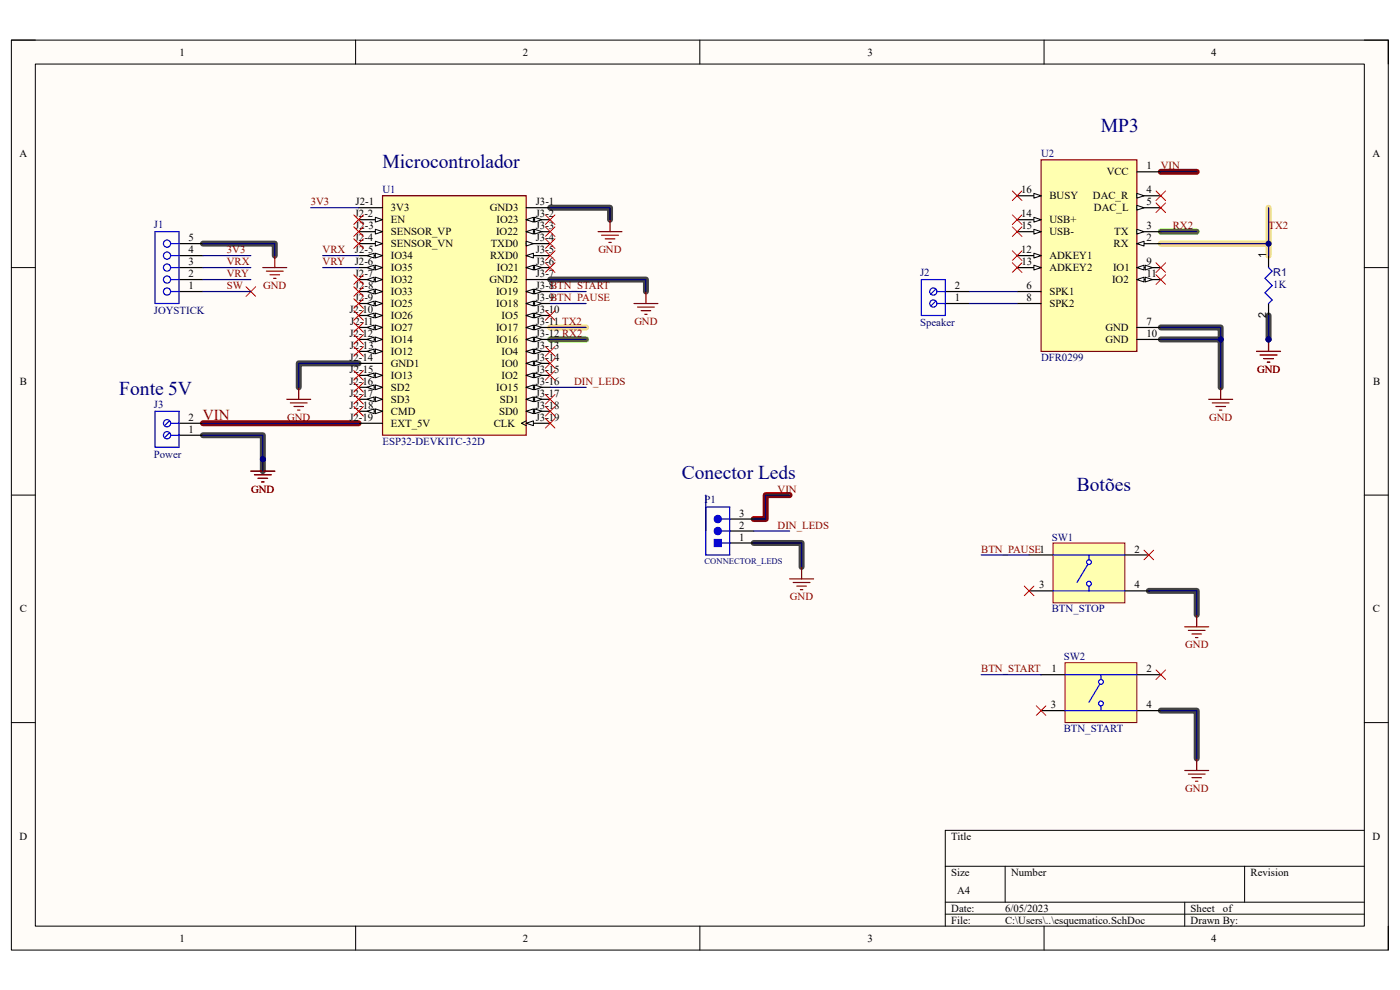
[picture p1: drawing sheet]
<svg xmlns="http://www.w3.org/2000/svg" width="297mm" height="210mm" viewBox="0 0 297 210" stroke-linecap="round" stroke-linejoin="round" font-family="sans-serif">
<path d="M2.4 8.5h292.1v193h-292.1z" fill-rule="evenodd" fill="#fffcf8"/>
<path d="M2.4 8.5h292.1v193h-292.1z" fill="none" stroke="#000" stroke-width=".21"/>
<path d="M7.5 13.6h281.9v182.9h-281.9z" fill-rule="evenodd" fill="#fffcf8"/>
<g fill="none" stroke="#000" stroke-width=".21">
<path d="M2.4 8.5h5.1M7.5 13.6h281.9v182.9h-281.9zM75.4 8.5v5.1M148.5 8.5v5.1M221.5 8.5v5.1M289.4 8.5h5.1v5.1M2.4 56.8h5.1M289.4 56.8h5.1M2.4 105h5.1M289.4 105h5.1M2.4 153.3h5.1M289.4 153.3h5.1"/>
<path d="M289.4 176.1h-88.9v20.4M75.4 196.5v5M148.5 196.5v5M200.5 183.8h88.9M200.5 191.4h88.9M200.5 193.9h88.9M213.2 183.8v7.6M221.5 196.5v5M251.3 191.4v5.1M264 183.8v7.6M294.5 196.5v5"/>
</g>
<path d="M43.1 51.7h15.2v2.5M116.7 44.1h12.7v2.5M116.7 59.3h20.3v2.5M76.1 77.1h-12.7v5.1M246.3 69.5h12.7v2.5M246.3 72h12.7v10.2M269.1 66.9v5.1M43.1 92.3h12.7v7.6M159.9 115.2h10.2v5.1M243.7 125.3h10.2v5.1M246.3 150.7h7.6v10.2" fill="none" stroke="#434343" stroke-width="1.3"/>
<path d="M246.3 36.4h7.6M43.1 89.8h33M167.5 105h-5.1v5.1h-2.5" fill="none" stroke="#980000" stroke-width="1.3"/>
<path d="M246.3 51.7h22.8v2.5M269.1 44.1v7.6M116.7 69.5h7.6" fill="none" stroke="#ffd966" stroke-width="1.3"/>
<path d="M246.3 49.1h7.6M116.7 72h7.6" fill="none" stroke="#0f0" stroke-width="1.3"/>
<path d="M81.2 41.5h30.4v50.8h-30.4z" fill-rule="evenodd" fill="#ffffb0"/>
<path d="M81.2 41.5h30.4v50.8h-30.4z" fill="none" stroke="#800000" stroke-width=".25"/>
<path d="M76.1 44.1h5.1M76.1 46.6h5.1" fill="none" stroke="#000" stroke-width=".25"/>
<path d="M79.6 46.1l1.6 .5-1.6 .5z" fill="#f8fcff"/>
<path d="M79.6 46.1l1.6 .5-1.6 .5z" fill="none" stroke="#000" stroke-width=".21"/>
<path d="M76.1 49.1h5.1" fill="none" stroke="#000" stroke-width=".25"/>
<path d="M79.6 48.6l1.6 .5-1.6 .6z" fill="#f8fcff"/>
<path d="M79.6 48.6l1.6 .5-1.6 .6z" fill="none" stroke="#000" stroke-width=".21"/>
<path d="M76.1 51.7h5.1" fill="none" stroke="#000" stroke-width=".25"/>
<path d="M79.6 51.2l1.6 .5-1.6 .5z" fill="#f8fcff"/>
<path d="M79.6 51.2l1.6 .5-1.6 .5z" fill="none" stroke="#000" stroke-width=".21"/>
<path d="M76.1 54.2h5.1" fill="none" stroke="#000" stroke-width=".25"/>
<path d="M79.6 53.7l1.6 .5-1.6 .5z" fill="#f8fcff"/>
<path d="M79.6 53.7l1.6 .5-1.6 .5z" fill="none" stroke="#000" stroke-width=".21"/>
<path d="M77.9 54.2l1.5-.5v1z" fill="#f8fcff"/>
<path d="M77.9 54.2l1.5-.5v1z" fill="none" stroke="#000" stroke-width=".21"/>
<path d="M76.1 56.8h5.1" fill="none" stroke="#000" stroke-width=".25"/>
<path d="M79.6 56.3l1.6 .5-1.6 .5z" fill="#f8fcff"/>
<path d="M79.6 56.3l1.6 .5-1.6 .5z" fill="none" stroke="#000" stroke-width=".21"/>
<path d="M77.9 56.8l1.5-.5v1z" fill="#f8fcff"/>
<path d="M77.9 56.8l1.5-.5v1z" fill="none" stroke="#000" stroke-width=".21"/>
<path d="M76.1 59.3h5.1" fill="none" stroke="#000" stroke-width=".25"/>
<path d="M79.6 58.8l1.6 .5-1.6 .5z" fill="#f8fcff"/>
<path d="M79.6 58.8l1.6 .5-1.6 .5z" fill="none" stroke="#000" stroke-width=".21"/>
<path d="M77.9 59.3l1.5-.5v1z" fill="#f8fcff"/>
<path d="M77.9 59.3l1.5-.5v1z" fill="none" stroke="#000" stroke-width=".21"/>
<path d="M76.1 61.8h5.1" fill="none" stroke="#000" stroke-width=".25"/>
<path d="M79.6 61.3l1.6 .5-1.6 .6z" fill="#f8fcff"/>
<path d="M79.6 61.3l1.6 .5-1.6 .6z" fill="none" stroke="#000" stroke-width=".21"/>
<path d="M77.9 61.8l1.5-.5v1.1z" fill="#f8fcff"/>
<path d="M77.9 61.8l1.5-.5v1.1z" fill="none" stroke="#000" stroke-width=".21"/>
<path d="M76.1 64.4h5.1" fill="none" stroke="#000" stroke-width=".25"/>
<path d="M79.6 63.9l1.6 .5-1.6 .5z" fill="#f8fcff"/>
<path d="M79.6 63.9l1.6 .5-1.6 .5z" fill="none" stroke="#000" stroke-width=".21"/>
<path d="M77.9 64.4l1.5-.5v1z" fill="#f8fcff"/>
<path d="M77.9 64.4l1.5-.5v1z" fill="none" stroke="#000" stroke-width=".21"/>
<path d="M76.1 66.9h5.1" fill="none" stroke="#000" stroke-width=".25"/>
<path d="M79.6 66.4l1.6 .5-1.6 .5z" fill="#f8fcff"/>
<path d="M79.6 66.4l1.6 .5-1.6 .5z" fill="none" stroke="#000" stroke-width=".21"/>
<path d="M77.9 66.9l1.5-.5v1z" fill="#f8fcff"/>
<path d="M77.9 66.9l1.5-.5v1z" fill="none" stroke="#000" stroke-width=".21"/>
<path d="M76.1 69.5h5.1" fill="none" stroke="#000" stroke-width=".25"/>
<path d="M79.6 69l1.6 .5-1.6 .5z" fill="#f8fcff"/>
<path d="M79.6 69l1.6 .5-1.6 .5z" fill="none" stroke="#000" stroke-width=".21"/>
<path d="M77.9 69.5l1.5-.5v1z" fill="#f8fcff"/>
<path d="M77.9 69.5l1.5-.5v1z" fill="none" stroke="#000" stroke-width=".21"/>
<path d="M76.1 72h5.1" fill="none" stroke="#000" stroke-width=".25"/>
<path d="M79.6 71.5l1.6 .5-1.6 .5z" fill="#f8fcff"/>
<path d="M79.6 71.5l1.6 .5-1.6 .5z" fill="none" stroke="#000" stroke-width=".21"/>
<path d="M77.9 72l1.5-.5v1z" fill="#f8fcff"/>
<path d="M77.9 72l1.5-.5v1z" fill="none" stroke="#000" stroke-width=".21"/>
<path d="M76.1 74.5h5.1" fill="none" stroke="#000" stroke-width=".25"/>
<path d="M79.6 74l1.6 .5-1.6 .6z" fill="#f8fcff"/>
<path d="M79.6 74l1.6 .5-1.6 .6z" fill="none" stroke="#000" stroke-width=".21"/>
<path d="M77.9 74.5l1.5-.5v1.1z" fill="#f8fcff"/>
<path d="M77.9 74.5l1.5-.5v1.1z" fill="none" stroke="#000" stroke-width=".21"/>
<path d="M76.1 77.1h5.1M76.1 79.6h5.1" fill="none" stroke="#000" stroke-width=".25"/>
<path d="M79.6 79.1l1.6 .5-1.6 .5z" fill="#f8fcff"/>
<path d="M79.6 79.1l1.6 .5-1.6 .5z" fill="none" stroke="#000" stroke-width=".21"/>
<path d="M77.9 79.6l1.5-.5v1z" fill="#f8fcff"/>
<path d="M77.9 79.6l1.5-.5v1z" fill="none" stroke="#000" stroke-width=".21"/>
<path d="M76.1 82.2h5.1" fill="none" stroke="#000" stroke-width=".25"/>
<path d="M79.6 81.7l1.6 .5-1.6 .5z" fill="#f8fcff"/>
<path d="M79.6 81.7l1.6 .5-1.6 .5z" fill="none" stroke="#000" stroke-width=".21"/>
<path d="M77.9 82.2l1.5-.5v1z" fill="#f8fcff"/>
<path d="M77.9 82.2l1.5-.5v1z" fill="none" stroke="#000" stroke-width=".21"/>
<path d="M76.1 84.7h5.1" fill="none" stroke="#000" stroke-width=".25"/>
<path d="M79.6 84.2l1.6 .5-1.6 .5z" fill="#f8fcff"/>
<path d="M79.6 84.2l1.6 .5-1.6 .5z" fill="none" stroke="#000" stroke-width=".21"/>
<path d="M77.9 84.7l1.5-.5v1z" fill="#f8fcff"/>
<path d="M77.9 84.7l1.5-.5v1z" fill="none" stroke="#000" stroke-width=".21"/>
<path d="M76.1 87.2h5.1" fill="none" stroke="#000" stroke-width=".25"/>
<path d="M79.6 86.7l1.6 .5-1.6 .6z" fill="#f8fcff"/>
<path d="M79.6 86.7l1.6 .5-1.6 .6z" fill="none" stroke="#000" stroke-width=".21"/>
<path d="M77.9 87.2l1.5-.5v1.1z" fill="#f8fcff"/>
<path d="M77.9 87.2l1.5-.5v1.1z" fill="none" stroke="#000" stroke-width=".21"/>
<path d="M111.6 44.1h5.1M111.6 46.6h5.1M76.1 89.8h5.1" fill="none" stroke="#000" stroke-width=".25"/>
<path d="M111.6 46.6l1.6-.5v1z" fill="#f8fcff"/>
<path d="M111.6 46.6l1.6-.5v1z" fill="none" stroke="#000" stroke-width=".21"/>
<path d="M113.4 46.1l1.5 .5-1.5 .5z" fill="#f8fcff"/>
<path d="M113.4 46.1l1.5 .5-1.5 .5z" fill="none" stroke="#000" stroke-width=".21"/>
<path d="M111.6 49.1h5.1" fill="none" stroke="#000" stroke-width=".25"/>
<path d="M111.6 49.1l1.6-.5v1.1z" fill="#f8fcff"/>
<path d="M111.6 49.1l1.6-.5v1.1z" fill="none" stroke="#000" stroke-width=".21"/>
<path d="M113.4 48.6l1.5 .5-1.5 .6z" fill="#f8fcff"/>
<path d="M113.4 48.6l1.5 .5-1.5 .6z" fill="none" stroke="#000" stroke-width=".21"/>
<path d="M111.6 51.7h5.1" fill="none" stroke="#000" stroke-width=".25"/>
<path d="M111.6 51.2l1.6 .5-1.6 .5z" fill="#f8fcff"/>
<path d="M111.6 51.2l1.6 .5-1.6 .5z" fill="none" stroke="#000" stroke-width=".21"/>
<path d="M111.6 54.2h5.1" fill="none" stroke="#000" stroke-width=".25"/>
<path d="M111.6 54.2l1.6-.5v1z" fill="#f8fcff"/>
<path d="M111.6 54.2l1.6-.5v1z" fill="none" stroke="#000" stroke-width=".21"/>
<path d="M111.6 56.8h5.1" fill="none" stroke="#000" stroke-width=".25"/>
<path d="M111.6 56.8l1.6-.5v1z" fill="#f8fcff"/>
<path d="M111.6 56.8l1.6-.5v1z" fill="none" stroke="#000" stroke-width=".21"/>
<path d="M113.4 56.3l1.5 .5-1.5 .5z" fill="#f8fcff"/>
<path d="M113.4 56.3l1.5 .5-1.5 .5z" fill="none" stroke="#000" stroke-width=".21"/>
<path d="M111.6 59.3h5.1M111.6 61.8h5.1" fill="none" stroke="#000" stroke-width=".25"/>
<path d="M111.6 61.8l1.6-.5v1.1z" fill="#f8fcff"/>
<path d="M111.6 61.8l1.6-.5v1.1z" fill="none" stroke="#000" stroke-width=".21"/>
<path d="M113.4 61.3l1.5 .5-1.5 .6z" fill="#f8fcff"/>
<path d="M113.4 61.3l1.5 .5-1.5 .6z" fill="none" stroke="#000" stroke-width=".21"/>
<path d="M111.6 64.4h5.1" fill="none" stroke="#000" stroke-width=".25"/>
<path d="M111.6 64.4l1.6-.5v1z" fill="#f8fcff"/>
<path d="M111.6 64.4l1.6-.5v1z" fill="none" stroke="#000" stroke-width=".21"/>
<path d="M113.4 63.9l1.5 .5-1.5 .5z" fill="#f8fcff"/>
<path d="M113.4 63.9l1.5 .5-1.5 .5z" fill="none" stroke="#000" stroke-width=".21"/>
<path d="M111.6 66.9h5.1" fill="none" stroke="#000" stroke-width=".25"/>
<path d="M111.6 66.9l1.6-.5v1z" fill="#f8fcff"/>
<path d="M111.6 66.9l1.6-.5v1z" fill="none" stroke="#000" stroke-width=".21"/>
<path d="M113.4 66.4l1.5 .5-1.5 .5z" fill="#f8fcff"/>
<path d="M113.4 66.4l1.5 .5-1.5 .5z" fill="none" stroke="#000" stroke-width=".21"/>
<path d="M111.6 69.5h5.1" fill="none" stroke="#000" stroke-width=".25"/>
<path d="M111.6 69.5l1.6-.5v1z" fill="#f8fcff"/>
<path d="M111.6 69.5l1.6-.5v1z" fill="none" stroke="#000" stroke-width=".21"/>
<path d="M113.4 69l1.5 .5-1.5 .5z" fill="#f8fcff"/>
<path d="M113.4 69l1.5 .5-1.5 .5z" fill="none" stroke="#000" stroke-width=".21"/>
<path d="M111.6 72h5.1" fill="none" stroke="#000" stroke-width=".25"/>
<path d="M111.6 72l1.6-.5v1z" fill="#f8fcff"/>
<path d="M111.6 72l1.6-.5v1z" fill="none" stroke="#000" stroke-width=".21"/>
<path d="M113.4 71.5l1.5 .5-1.5 .5z" fill="#f8fcff"/>
<path d="M113.4 71.5l1.5 .5-1.5 .5z" fill="none" stroke="#000" stroke-width=".21"/>
<path d="M111.6 74.5h5.1" fill="none" stroke="#000" stroke-width=".25"/>
<path d="M111.6 74.5l1.6-.5v1.1z" fill="#f8fcff"/>
<path d="M111.6 74.5l1.6-.5v1.1z" fill="none" stroke="#000" stroke-width=".21"/>
<path d="M113.4 74l1.5 .5-1.5 .6z" fill="#f8fcff"/>
<path d="M113.4 74l1.5 .5-1.5 .6z" fill="none" stroke="#000" stroke-width=".21"/>
<path d="M111.6 77.1h5.1" fill="none" stroke="#000" stroke-width=".25"/>
<path d="M111.6 77.1l1.6-.5v1z" fill="#f8fcff"/>
<path d="M111.6 77.1l1.6-.5v1z" fill="none" stroke="#000" stroke-width=".21"/>
<path d="M113.4 76.6l1.5 .5-1.5 .5z" fill="#f8fcff"/>
<path d="M113.4 76.6l1.5 .5-1.5 .5z" fill="none" stroke="#000" stroke-width=".21"/>
<path d="M111.6 79.6h5.1" fill="none" stroke="#000" stroke-width=".25"/>
<path d="M111.6 79.6l1.6-.5v1z" fill="#f8fcff"/>
<path d="M111.6 79.6l1.6-.5v1z" fill="none" stroke="#000" stroke-width=".21"/>
<path d="M113.4 79.1l1.5 .5-1.5 .5z" fill="#f8fcff"/>
<path d="M113.4 79.1l1.5 .5-1.5 .5z" fill="none" stroke="#000" stroke-width=".21"/>
<path d="M111.6 82.2h5.1" fill="none" stroke="#000" stroke-width=".25"/>
<path d="M111.6 82.2l1.6-.5v1z" fill="#f8fcff"/>
<path d="M111.6 82.2l1.6-.5v1z" fill="none" stroke="#000" stroke-width=".21"/>
<path d="M113.4 81.7l1.5 .5-1.5 .5z" fill="#f8fcff"/>
<path d="M113.4 81.7l1.5 .5-1.5 .5z" fill="none" stroke="#000" stroke-width=".21"/>
<path d="M111.6 84.7h5.1" fill="none" stroke="#000" stroke-width=".25"/>
<path d="M111.6 84.7l1.6-.5v1z" fill="#f8fcff"/>
<path d="M111.6 84.7l1.6-.5v1z" fill="none" stroke="#000" stroke-width=".21"/>
<path d="M113.4 84.2l1.5 .5-1.5 .5z" fill="#f8fcff"/>
<path d="M113.4 84.2l1.5 .5-1.5 .5z" fill="none" stroke="#000" stroke-width=".21"/>
<path d="M111.6 87.2h5.1" fill="none" stroke="#000" stroke-width=".25"/>
<path d="M111.6 87.2l1.6-.5v1.1z" fill="#f8fcff"/>
<path d="M111.6 87.2l1.6-.5v1.1z" fill="none" stroke="#000" stroke-width=".21"/>
<path d="M113.4 86.7l1.5 .5-1.5 .6z" fill="#f8fcff"/>
<path d="M113.4 86.7l1.5 .5-1.5 .6z" fill="none" stroke="#000" stroke-width=".21"/>
<path d="M111.6 89.8h5.1" fill="none" stroke="#000" stroke-width=".25"/>
<path d="M111.6 89.8l1.6-.5v1z" fill="#f8fcff"/>
<path d="M111.6 89.8l1.6-.5v1zM111.6 89.3l-1 .5 1 .5" fill="none" stroke="#000" stroke-width=".21"/>
<path d="M220.9 33.9h20.3v40.6h-20.3z" fill-rule="evenodd" fill="#ffffb0"/>
<path d="M220.9 33.9h20.3v40.6h-20.3z" fill="none" stroke="#800000" stroke-width=".25"/>
<path d="M215.8 41.5h5.1" fill="none" stroke="#000" stroke-width=".25"/>
<path d="M219.3 41l1.6 .5-1.6 .5z" fill="#f8fcff"/>
<path d="M219.3 41l1.6 .5-1.6 .5z" fill="none" stroke="#000" stroke-width=".21"/>
<path d="M215.8 46.6h5.1" fill="none" stroke="#000" stroke-width=".25"/>
<path d="M219.3 46.1l1.6 .5-1.6 .5z" fill="#f8fcff"/>
<path d="M219.3 46.1l1.6 .5-1.6 .5z" fill="none" stroke="#000" stroke-width=".21"/>
<path d="M215.8 49.1h5.1" fill="none" stroke="#000" stroke-width=".25"/>
<path d="M219.3 48.6l1.6 .5-1.6 .6z" fill="#f8fcff"/>
<path d="M219.3 48.6l1.6 .5-1.6 .6z" fill="none" stroke="#000" stroke-width=".21"/>
<path d="M215.8 54.2h5.1" fill="none" stroke="#000" stroke-width=".25"/>
<path d="M219.3 53.7l1.6 .5-1.6 .5z" fill="#f8fcff"/>
<path d="M219.3 53.7l1.6 .5-1.6 .5z" fill="none" stroke="#000" stroke-width=".21"/>
<path d="M215.8 56.8h5.1" fill="none" stroke="#000" stroke-width=".25"/>
<path d="M219.3 56.3l1.6 .5-1.6 .5z" fill="#f8fcff"/>
<path d="M219.3 56.3l1.6 .5-1.6 .5z" fill="none" stroke="#000" stroke-width=".21"/>
<path d="M241.2 36.4h5.1M241.2 41.5h5.1M215.8 61.8h5.1M215.8 64.4h5.1" fill="none" stroke="#000" stroke-width=".25"/>
<path d="M241.2 41l1.5 .5-1.5 .5z" fill="#f8fcff"/>
<path d="M241.2 41l1.5 .5-1.5 .5z" fill="none" stroke="#000" stroke-width=".21"/>
<path d="M241.2 44.1h5.1" fill="none" stroke="#000" stroke-width=".25"/>
<path d="M241.2 43.6l1.5 .5-1.5 .5z" fill="#f8fcff"/>
<path d="M241.2 43.6l1.5 .5-1.5 .5z" fill="none" stroke="#000" stroke-width=".21"/>
<path d="M241.2 49.1h5.1" fill="none" stroke="#000" stroke-width=".25"/>
<path d="M241.2 48.6l1.5 .5-1.5 .6z" fill="#f8fcff"/>
<path d="M241.2 48.6l1.5 .5-1.5 .6z" fill="none" stroke="#000" stroke-width=".21"/>
<path d="M241.2 51.7h5.1" fill="none" stroke="#000" stroke-width=".25"/>
<path d="M241.2 51.7l1.5-.5v1z" fill="#f8fcff"/>
<path d="M241.2 51.7l1.5-.5v1z" fill="none" stroke="#000" stroke-width=".21"/>
<path d="M241.2 56.8h5.1" fill="none" stroke="#000" stroke-width=".25"/>
<path d="M241.2 56.8l1.5-.5v1z" fill="#f8fcff"/>
<path d="M241.2 56.8l1.5-.5v1z" fill="none" stroke="#000" stroke-width=".21"/>
<path d="M243 56.3l1.5 .5-1.5 .5z" fill="#f8fcff"/>
<path d="M243 56.3l1.5 .5-1.5 .5z" fill="none" stroke="#000" stroke-width=".21"/>
<path d="M241.2 59.3h5.1" fill="none" stroke="#000" stroke-width=".25"/>
<path d="M241.2 59.3l1.5-.5v1z" fill="#f8fcff"/>
<path d="M241.2 59.3l1.5-.5v1z" fill="none" stroke="#000" stroke-width=".21"/>
<path d="M243 58.8l1.5 .5-1.5 .5z" fill="#f8fcff"/>
<path d="M243 58.8l1.5 .5-1.5 .5z" fill="none" stroke="#000" stroke-width=".21"/>
<path d="M200.5 64.4h5.1M200.5 61.8h5.1M241.2 69.5h5.1M241.2 72h5.1" fill="none" stroke="#000" stroke-width=".25"/>
<circle cx="198" cy="64.4" r=".76" fill="#fff"/>
<g fill="none" stroke="#00f" stroke-width=".25">
<path d="M198.5 63.8l-1 1.1"/>
<circle cx="198" cy="64.4" r=".76"/>
</g>
<circle cx="198" cy="61.8" r=".76" fill="#fff"/>
<g fill="none" stroke="#00f" stroke-width=".25">
<path d="M195.5 59.3h5v7.6h-5zM198.5 61.3l-1 1.1M198.8 64.4h1.7M198.8 61.8h1.7"/>
<circle cx="198" cy="61.8" r=".76"/>
</g>
<path d="M38 92.3h5.1M38 89.8h5.1" fill="none" stroke="#000" stroke-width=".25"/>
<circle cx="35.4" cy="92.3" r=".76" fill="#fff"/>
<g fill="none" stroke="#00f" stroke-width=".25">
<path d="M36 91.8l-1.1 1.1"/>
<circle cx="35.4" cy="92.3" r=".76"/>
</g>
<circle cx="35.4" cy="89.8" r=".76" fill="#fff"/>
<g fill="none" stroke="#00f" stroke-width=".25">
<path d="M32.9 87.2h5.1v7.7h-5.1zM36 89.2l-1.1 1.1M36.2 92.3h1.8M36.2 89.8h1.8"/>
<circle cx="35.4" cy="89.8" r=".76"/>
</g>
<g fill="none" stroke="#800000" stroke-width=".25">
<path d="M126.9 49.1h5.1M127.6 49.9h3.6M128.4 50.7h2M129.2 51.4h.5M129.4 46.6v2.5M134.5 64.4h5.1M135.3 65.2h3.5M136 65.9h2.1M136.8 66.7h.5M137 61.8v2.6M53.2 99.9h5.1M55.8 97.4v2.5"/>
<path d="M60.8 84.7h5.1M61.6 85.5h3.6M62.4 86.2h2M63.1 87h.5M63.4 82.2v2.5M256.4 84.7h5.1M257.2 85.5h3.5M257.9 86.2h2.1M258.7 87h.5M259 82.2v2.5M54 100.7h3.5M54.7 101.5h2.1"/>
<path d="M55.5 102.2h.5"/>
</g>
<circle cx="55.8" cy="97.4" r=".51" fill="#000080"/>
<circle cx="55.8" cy="97.4" r=".51" fill="none" stroke="#000080" stroke-width=".21"/>
<path d="M53.2 99.9h5.1M55.8 97.4v2.5M54 100.7h3.5M54.7 101.5h2.1M55.5 102.2h.5" fill="none" stroke="#800000" stroke-width=".25"/>
<circle cx="55.8" cy="97.4" r=".51" fill="#000080"/>
<circle cx="55.8" cy="97.4" r=".51" fill="none" stroke="#000080" stroke-width=".21"/>
<path d="M269.1 54.2v2.6M269.1 64.4v2.5" fill="none" stroke="#000" stroke-width=".25"/>
<path d="M269.1 56.8l.8 .7-1.5 1.6 1.5 1.5-1.5 1.5 1.5 1.5-.8 .8" fill="none" stroke="#00f" stroke-width=".25"/>
<path d="M266.6 74.5h5.1M267.3 75.3h3.6M268.1 76.1h2M268.9 76.8h.5M269.1 72v2.5" fill="none" stroke="#800000" stroke-width=".25"/>
<circle cx="269.1" cy="72" r=".51" fill="#000080"/>
<circle cx="269.1" cy="72" r=".51" fill="none" stroke="#000080" stroke-width=".21"/>
<path d="M266.6 74.5h5.1M267.3 75.3h3.6M268.1 76.1h2M268.9 76.8h.5M269.1 72v2.5" fill="none" stroke="#800000" stroke-width=".25"/>
<circle cx="269.1" cy="72" r=".51" fill="#000080"/>
<circle cx="269.1" cy="72" r=".51" fill="none" stroke="#000080" stroke-width=".21"/>
<path d="M38 56.8h5.1M38 51.7h5.1M38 59.3h5.1M38 54.2h5.1M38 61.8h5.1M220.9 143.1h5M220.9 150.7h5M241.2 143.1h5.1M241.2 150.7h5.1" fill="none" stroke="#000" stroke-width=".25"/>
<g fill="none" stroke="#00f" stroke-width=".25">
<path d="M32.9 49.1h5.1v15.3h-5.1zM36.2 59.3h1.8M36.2 56.8h1.8M36.2 54.2h1.8M36.2 51.7h1.8M36.2 61.8h1.8"/>
<circle cx="35.4" cy="54.2" r=".76"/>
<circle cx="35.4" cy="51.7" r=".76"/>
<circle cx="35.4" cy="59.3" r=".76"/>
<circle cx="35.4" cy="56.8" r=".76"/>
<circle cx="35.4" cy="61.8" r=".76"/>
</g>
<path d="M55.8 56.8h5M56.5 57.5h3.6M57.3 58.3h2M58 59.1h.5M58.3 54.2v2.6" fill="none" stroke="#800000" stroke-width=".25"/>
<path d="M225.9 140.6h15.3v12.7h-15.3z" fill-rule="evenodd" fill="#ffffb0"/>
<path d="M225.9 140.6h15.3v12.7h-15.3z" fill="none" stroke="#800000" stroke-width=".21"/>
<path d="M225.9 143.1h15.3M225.9 150.7h15.3M233.6 149.7v1" fill="none" stroke="#00f" stroke-width=".25"/>
<circle cx="233.6" cy="149.2" r=".51" fill="#fff"/>
<circle cx="233.6" cy="149.2" r=".51" fill="none" stroke="#00f" stroke-width=".25"/>
<circle cx="233.6" cy="144.7" r=".51" fill="#fff"/>
<g fill="none" stroke="#00f" stroke-width=".25">
<path d="M233.3 145.2l-2.3 3.8M233.6 143.1v1"/>
<circle cx="233.6" cy="144.7" r=".51"/>
</g>
<path d="M218.3 117.7h5.1M238.6 117.7h5.1M218.3 125.3h5.1M238.6 125.3h5.1" fill="none" stroke="#000" stroke-width=".25"/>
<path d="M223.4 115.2h15.2v12.7h-15.2z" fill-rule="evenodd" fill="#ffffb0"/>
<path d="M223.4 115.2h15.2v12.7h-15.2z" fill="none" stroke="#800000" stroke-width=".21"/>
<path d="M223.4 117.7h15.2M223.4 125.3h15.2M231 124.3v1" fill="none" stroke="#00f" stroke-width=".25"/>
<circle cx="231" cy="123.8" r=".51" fill="#fff"/>
<circle cx="231" cy="123.8" r=".51" fill="none" stroke="#00f" stroke-width=".25"/>
<circle cx="231" cy="119.3" r=".51" fill="#fff"/>
<g fill="none" stroke="#00f" stroke-width=".25">
<path d="M230.8 119.8l-2.3 3.8M231 117.7v1"/>
<circle cx="231" cy="119.3" r=".51"/>
</g>
<path d="M251.3 133h5.1M252.1 133.7h3.6M252.9 134.5h2M253.6 135.3h.5M253.9 130.4v2.6M251.3 163.4h5.1M252.1 164.2h3.6M252.9 165h2M253.6 165.7h.5M253.9 160.9v2.5" fill="none" stroke="#800000" stroke-width=".25"/>
<circle cx="152.3" cy="112.6" r=".76" fill="#00f"/>
<g fill="none" stroke="#00f" stroke-width=".25">
<path d="M153 112.6h1.8M153 115.2h1.8"/>
<circle cx="152.3" cy="112.6" r=".76"/>
</g>
<path d="M154.8 112.6h5.1M154.8 115.2h5.1" fill="none" stroke="#000" stroke-width=".25"/>
<path d="M151.5 114.4h1.5v1.6h-1.5z" fill-rule="evenodd" fill="#00f"/>
<path d="M151.5 114.4h1.5v1.6h-1.5z" fill="none" stroke="#00f" stroke-width=".21"/>
<circle cx="152.3" cy="110.1" r=".76" fill="#00f"/>
<g fill="none" stroke="#00f" stroke-width=".25">
<path d="M149.7 107.6h5.1v10.1h-5.1zM153 110.1h1.8"/>
<circle cx="152.3" cy="110.1" r=".76"/>
</g>
<path d="M154.8 110.1h5.1" fill="none" stroke="#000" stroke-width=".25"/>
<path d="M167.5 122.8h5.1M168.3 123.6h3.5M169 124.3h2.1M169.8 125.1h.5M170.1 120.3v2.5" fill="none" stroke="#800000" stroke-width=".25"/>
<g fill="none" stroke="#f00" stroke-width=".21">
<path d="M75.1 45.6l2 2M75.1 48.1l2 2.1M75.1 50.7l2 2M75.1 58.3l2 2M77.1 45.6l-2 2M77.1 48.1l-2 2.1M77.1 50.7l-2 2M77.1 58.3l-2 2M115.7 55.7l2 2.1M115.7 53.2l2 2M115.7 50.7l2 2M115.7 48.1l2 2.1"/>
<path d="M115.7 45.6l2 2M117.7 55.7l-2 2.1M117.7 53.2l-2 2M117.7 50.7l-2 2M117.7 48.1l-2 2.1M117.7 45.6l-2 2M214.8 55.8l2 2M214.8 53.2l2 2M214.8 48.1l2 2.1M214.8 45.6l2 2M214.8 40.5l2 2M216.8 55.8l-2 2"/>
<path d="M216.8 53.2l-2 2M216.8 48.1l-2 2.1M216.8 45.6l-2 2M216.8 40.5l-2 2M245.2 40.5l2.1 2M245.2 43.1l2.1 2M245.2 55.8l2.1 2M245.2 58.3l2.1 2M247.3 40.5l-2.1 2M247.3 43.1l-2.1 2M247.3 55.8l-2.1 2M247.3 58.3l-2.1 2"/>
<path d="M52.2 60.8l2 2.1M54.2 60.8l-2 2.1M75.1 60.8l2 2.1M75.1 63.4l2 2M75.1 65.9l2 2M75.1 68.5l2 2M75.1 71l2 2M75.1 73.5l2 2.1M75.1 78.6l2 2M77.1 60.8l-2 2.1M77.1 63.4l-2 2M77.1 65.9l-2 2"/>
<path d="M77.1 68.5l-2 2M77.1 71l-2 2M77.1 73.5l-2 2.1M77.1 78.6l-2 2M115.7 78.6l2 2M115.7 76.1l2 2M115.7 73.5l2 2.1M115.7 65.9l2 2M117.7 78.6l-2 2M117.7 76.1l-2 2M117.7 73.5l-2 2.1M117.7 65.9l-2 2"/>
<path d="M75.1 81.2l2 2M75.1 83.7l2 2M75.1 86.2l2 2.1M77.1 81.2l-2 2M77.1 83.7l-2 2M77.1 86.2l-2 2.1M115.7 88.8l2 2M115.7 86.2l2 2.1M115.7 83.7l2 2M117.7 88.8l-2 2M117.7 86.2l-2 2.1M117.7 83.7l-2 2"/>
<path d="M242.7 116.7l2 2M244.7 116.7l-2 2M217.3 124.3l2 2.1M219.3 124.3l-2 2.1M219.8 149.7l2.1 2.1M221.9 149.7l-2.1 2.1M245.2 142.1l2.1 2M247.3 142.1l-2.1 2"/>
</g>
<path d="M205.6 61.8h10.2M205.6 64.4h10.2M246.3 69.5h12.7v2.5" fill="none" stroke="#000080" stroke-width=".25"/>
<circle cx="259" cy="72" r=".51" fill="#000080"/>
<circle cx="259" cy="72" r=".51" fill="none" stroke="#000080" stroke-width=".21"/>
<path d="M246.3 72h12.7v10.2" fill="none" stroke="#000080" stroke-width=".25"/>
<circle cx="259" cy="72" r=".51" fill="#000080"/>
<circle cx="259" cy="72" r=".51" fill="none" stroke="#000080" stroke-width=".21"/>
<path d="M116.7 44.1h12.7v2.5M116.7 59.3h20.3v2.5M76.1 77.1h-12.7v5.1M43.1 92.3h12.7v7.6M43.1 89.8h33" fill="none" stroke="#000080" stroke-width=".25"/>
<circle cx="55.8" cy="97.4" r=".51" fill="#000080"/>
<circle cx="55.8" cy="97.4" r=".51" fill="none" stroke="#000080" stroke-width=".21"/>
<path d="M246.3 51.7h22.8v2.5" fill="none" stroke="#000080" stroke-width=".25"/>
<circle cx="269.1" cy="51.7" r=".51" fill="#000080"/>
<circle cx="269.1" cy="51.7" r=".51" fill="none" stroke="#000080" stroke-width=".21"/>
<path d="M269.1 66.9v5.1" fill="none" stroke="#000080" stroke-width=".25"/>
<circle cx="269.1" cy="72" r=".51" fill="#000080"/>
<circle cx="269.1" cy="72" r=".51" fill="none" stroke="#000080" stroke-width=".21"/>
<path d="M246.3 36.4h7.6M269.1 44.1v7.6M116.7 72h7.6M116.7 69.5h7.6" fill="none" stroke="#000080" stroke-width=".25"/>
<circle cx="269.1" cy="51.7" r=".51" fill="#000080"/>
<circle cx="269.1" cy="51.7" r=".51" fill="none" stroke="#000080" stroke-width=".21"/>
<g fill="none" stroke="#000080" stroke-width=".25">
<path d="M43.1 51.7h15.2v2.5M43.1 59.3h10.1M43.1 56.8h10.1M43.1 54.2h10.1M65.9 44.1h10.2M68.5 56.8h7.6M68.5 54.2h7.6M246.3 49.1h7.6M43.1 61.8h10.1M116.7 61.8h7.6M116.7 64.4h7.6M116.7 82.2h7.6"/>
<path d="M149.7 105v7.6M159.9 115.2h10.2v5.1M159.9 112.6h7.6M167.5 105h-5.1v5.1h-2.5M208.2 117.7h10.1M243.7 125.3h10.2v5.1M208.2 143.1h12.7M246.3 150.7h7.6v10.2"/>
</g>
<g font-size="4.1" fill="#000080">
<text x="233.6" y="27.9">MP3</text>
<text x="81.2" y="35.6">Microcontrolador</text>
<text x="25.3" y="83.8">Fonte 5V</text>
<text x="144.7" y="101.6">Conector Leds</text>
<text x="228.5" y="104.1">Botões</text>
</g>
<text font-size="3.2" fill="#800000" x="43.1" y="89.1">VIN</text>
<g font-size="2.3">
<text x="38.1" y="11.8">1</text>
<text x="110.9" y="11.8">2</text>
<text x="184" y="11.8">3</text>
<text x="256.9" y="11.8">4</text>
<text x="4.1" y="33.4">A</text>
<text x="243.2" y="35.9">1</text>
<text x="291.2" y="33.4">A</text>
<text x="216.6" y="41">16</text>
<text x="234.8" y="37.2">VCC</text>
<text x="243.2" y="41">4</text>
<text x="75.3" y="46.1">J2-2</text>
<text x="75.4" y="43.6">J2-1</text>
<text x="82.9" y="44.8">3V3</text>
<text x="82.9" y="47.4">EN</text>
<text x="103.9" y="44.8">GND3</text>
<text x="105.3" y="47.4">IO23</text>
<text x="113.7" y="43.6">J3-1</text>
<text x="113.7" y="46.1">J3-2</text>
<text x="216.6" y="46.1">14</text>
<text x="222.6" y="42.3">BUSY</text>
<text x="222.6" y="47.4">USB+</text>
<text x="231.9" y="42.3">DAC_R</text>
<text x="232.1" y="44.8">DAC_L</text>
<text x="243.2" y="43.6">5</text>
<text x="40" y="51.2">5</text>
<text x="40" y="53.7">4</text>
<text x="75.3" y="51.2">J2-4</text>
<text x="75.3" y="53.7">J2-5</text>
<text x="75.4" y="48.6">J2-3</text>
<text x="82.9" y="49.9">SENSOR_VP</text>
<text x="82.9" y="52.5">SENSOR_VN</text>
<text x="104.1" y="52.5">TXD0</text>
<text x="105.2" y="49.9">IO22</text>
<text x="113.7" y="48.6">J3-3</text>
<text x="113.7" y="51.2">J3-4</text>
<text x="113.7" y="53.7">J3-5</text>
<text x="216.6" y="53.7">12</text>
<text x="216.7" y="48.6">15</text>
<text x="222.6" y="49.9">USB-</text>
<text x="236.3" y="52.5">RX</text>
<text x="236.4" y="49.9">TX</text>
<text x="243.2" y="48.6">3</text>
<text x="243.2" y="51.2">2</text>
<text x="40" y="56.3">3</text>
<text x="40" y="58.8">2</text>
<text x="75.3" y="56.3">J2-6</text>
<text x="75.3" y="58.8">J2-7</text>
<text x="82.9" y="55">IO34</text>
<text x="82.9" y="57.5">IO35</text>
<text x="104" y="55">RXD0</text>
<text x="105.4" y="57.5">IO21</text>
<text x="113.7" y="56.3">J3-6</text>
<text x="113.7" y="58.8">J3-7</text>
<text x="216.7" y="56.3">13</text>
<text x="222.6" y="55">ADKEY1</text>
<text x="222.6" y="57.5">ADKEY2</text>
<text x="236.1" y="57.5">IO1</text>
<text x="243.2" y="56.3">9</text>
<text x="243.2" y="58.8">11</text>
<text x="268.6" y="54.7" transform="rotate(-90 268.6 54.7)">1</text>
<text x="40" y="61.3">1</text>
<text x="75.3" y="63.9">J2-9</text>
<text x="75.3" y="61.3">J2-8</text>
<text x="82.9" y="60.1">IO32</text>
<text x="82.9" y="62.6">IO33</text>
<text x="82.9" y="65.2">IO25</text>
<text x="103.8" y="60.1">GND2</text>
<text x="105.2" y="62.6">IO19</text>
<text x="105.3" y="65.2">IO18</text>
<text x="113.7" y="61.3">J3-8BTN_START</text>
<text x="113.7" y="63.9">J3-9BTN_PAUSE</text>
<text x="202.6" y="63.9">1</text>
<text x="202.6" y="61.3">2</text>
<text x="217.8" y="61.3">6</text>
<text x="217.8" y="63.9">8</text>
<text x="222.6" y="62.6">SPK1</text>
<text x="222.6" y="65.2">SPK2</text>
<text x="235.9" y="60.1">IO2</text>
<text x="74.1" y="66.4">J2-10</text>
<text x="74.1" y="71.5">J2-12</text>
<text x="74.3" y="69">J2-11</text>
<text x="82.9" y="67.7">IO26</text>
<text x="82.9" y="70.2">IO27</text>
<text x="105.2" y="70.2">IO17</text>
<text x="106.4" y="67.7">IO5</text>
<text x="113.7" y="66.4">J3-10</text>
<text x="113.7" y="69">J3-11 TX2</text>
<text x="113.7" y="71.5">J3-12 RX2</text>
<text x="234.5" y="70.2">GND</text>
<text x="243.2" y="69">7</text>
<text x="243.2" y="71.5">10</text>
<text x="268.6" y="67.6" transform="rotate(-90 268.6 67.6)">2</text>
<text x="74.1" y="76.6">J2-14</text>
<text x="74.2" y="74">J2-13</text>
<text x="82.9" y="72.8">IO14</text>
<text x="82.9" y="75.3">IO12</text>
<text x="82.9" y="77.9">GND1</text>
<text x="105.2" y="72.8">IO16</text>
<text x="106.4" y="75.3">IO4</text>
<text x="106.4" y="77.9">IO0</text>
<text x="113.7" y="74">J3-13</text>
<text x="113.7" y="76.6">J3-14</text>
<text x="234.5" y="72.8">GND</text>
<text x="4.2" y="81.7">B</text>
<text x="74.1" y="81.7">J2-16</text>
<text x="74.2" y="79.1">J2-15</text>
<text x="82.9" y="80.4">IO13</text>
<text x="82.9" y="82.9">SD2</text>
<text x="105.3" y="82.9">IO15</text>
<text x="106.4" y="80.4">IO2</text>
<text x="113.7" y="79.1">J3-15</text>
<text x="113.7" y="81.7">J3-16</text>
<text x="291.3" y="81.7">B</text>
<text x="40" y="89.3">2</text>
<text x="74.1" y="84.2">J2-17</text>
<text x="74.1" y="89.3">J2-19</text>
<text x="74.2" y="86.7">J2-18</text>
<text x="82.9" y="85.5">SD3</text>
<text x="82.9" y="88">CMD</text>
<text x="105.9" y="88">SD0</text>
<text x="106" y="85.5">SD1</text>
<text x="113.7" y="84.2">J3-17</text>
<text x="113.7" y="86.7">J3-18</text>
<text x="113.7" y="89.3">J3-19</text>
<text x="40" y="91.8">1</text>
<text x="82.9" y="90.6">EXT_5V</text>
<text x="104.7" y="90.6">CLK</text>
<text x="156.8" y="112.1">2</text>
<text x="156.8" y="109.6">3</text>
<text x="156.8" y="114.7">1</text>
<text x="240.7" y="117.2">2</text>
<text x="220.4" y="124.8">3</text>
<text x="240.7" y="124.8">4</text>
<text x="4.2" y="129.9">C</text>
<text x="291.3" y="129.9">C</text>
<text x="223.1" y="142.6">1</text>
<text x="243.2" y="142.6">2</text>
<text x="223" y="150.2">3</text>
<text x="243.2" y="150.2">4</text>
<text x="4.1" y="178.2">D</text>
<text x="201.8" y="178.2">Title</text>
<text x="291.2" y="178.2">D</text>
<text x="201.8" y="185.8">Size</text>
<text x="214.5" y="185.8">Number</text>
<text x="265.3" y="185.8">Revision</text>
<text x="203.1" y="189.6">A4</text>
<text x="201.8" y="193.4">Date:</text>
<text x="201.8" y="196">File:</text>
<text x="213.2" y="196">C:\Users\..\esquematico.SchDoc</text>
<text x="213.2" y="193.4">6/05/2023</text>
<text x="252.6" y="196">Drawn By:</text>
<text x="252.6" y="193.4">Sheet</text>
<text x="259.5" y="193.4">of</text>
<text x="38.1" y="199.8">1</text>
<text x="110.9" y="199.8">2</text>
<text x="184" y="199.8">3</text>
<text x="256.9" y="199.8">4</text>
</g>
<g font-size="2.3" fill="#000080">
<text x="220.9" y="33.4">U2</text>
<text x="81.2" y="41">U1</text>
<text x="32.6" y="48.4">J1</text>
<text x="195.2" y="58.5">J2</text>
<text x="270.1" y="58.6">R1</text>
<text x="270.1" y="61.1">1K</text>
<text x="32.6" y="66.7">JOYSTICK</text>
<text x="195.2" y="69.2">Speaker</text>
<text x="220.9" y="76.6">DFR0299</text>
<text x="32.6" y="86.5">J3</text>
<text x="81.2" y="94.4">ESP32-DEVKITC-32D</text>
<text x="32.6" y="97.2">Power</text>
<text x="149.5" y="106.8">P1</text>
<text x="223.1" y="114.7">SW1</text>
<text x="223.1" y="129.9">BTN_STOP</text>
<text x="225.7" y="140.1">SW2</text>
<text x="225.7" y="155.3">BTN_START</text>
</g>
<g font-size="2.3" fill="#800000">
<text x="246.3" y="35.9">VIN</text>
<text x="65.9" y="43.6">3V3</text>
<text x="48.1" y="53.7">3V3</text>
<text x="68.5" y="53.7">VRX</text>
<text x="127" y="53.7">GND</text>
<text x="248.8" y="48.6">RX2</text>
<text x="269.1" y="48.6">TX2</text>
<text x="48.1" y="58.8">VRY</text>
<text x="48.1" y="56.3">VRX</text>
<text x="68.5" y="56.3">VRY</text>
<text x="48.1" y="61.3">SW</text>
<text x="55.8" y="61.3">GND</text>
<text x="134.6" y="69">GND</text>
<text x="121.8" y="81.7">DIN_LEDS</text>
<text x="266.7" y="79.1">GND</text>
<text x="60.9" y="89.3">GND</text>
<text x="256.5" y="89.3">GND</text>
<text x="53.3" y="104.5">GND</text>
<text x="165" y="104.5">VIN</text>
<text x="165" y="112.1">DIN_LEDS</text>
<text x="208.2" y="117.2">BTN_PAUSE1</text>
<text x="167.6" y="127.4">GND</text>
<text x="251.5" y="137.5">GND</text>
<text x="208.2" y="142.6">BTN_START</text>
<text x="251.5" y="168">GND</text>
</g>
<text font-size="1.8" fill="#000080" x="149.5" y="119.6">CONNECTOR_LEDS</text>
</svg>
